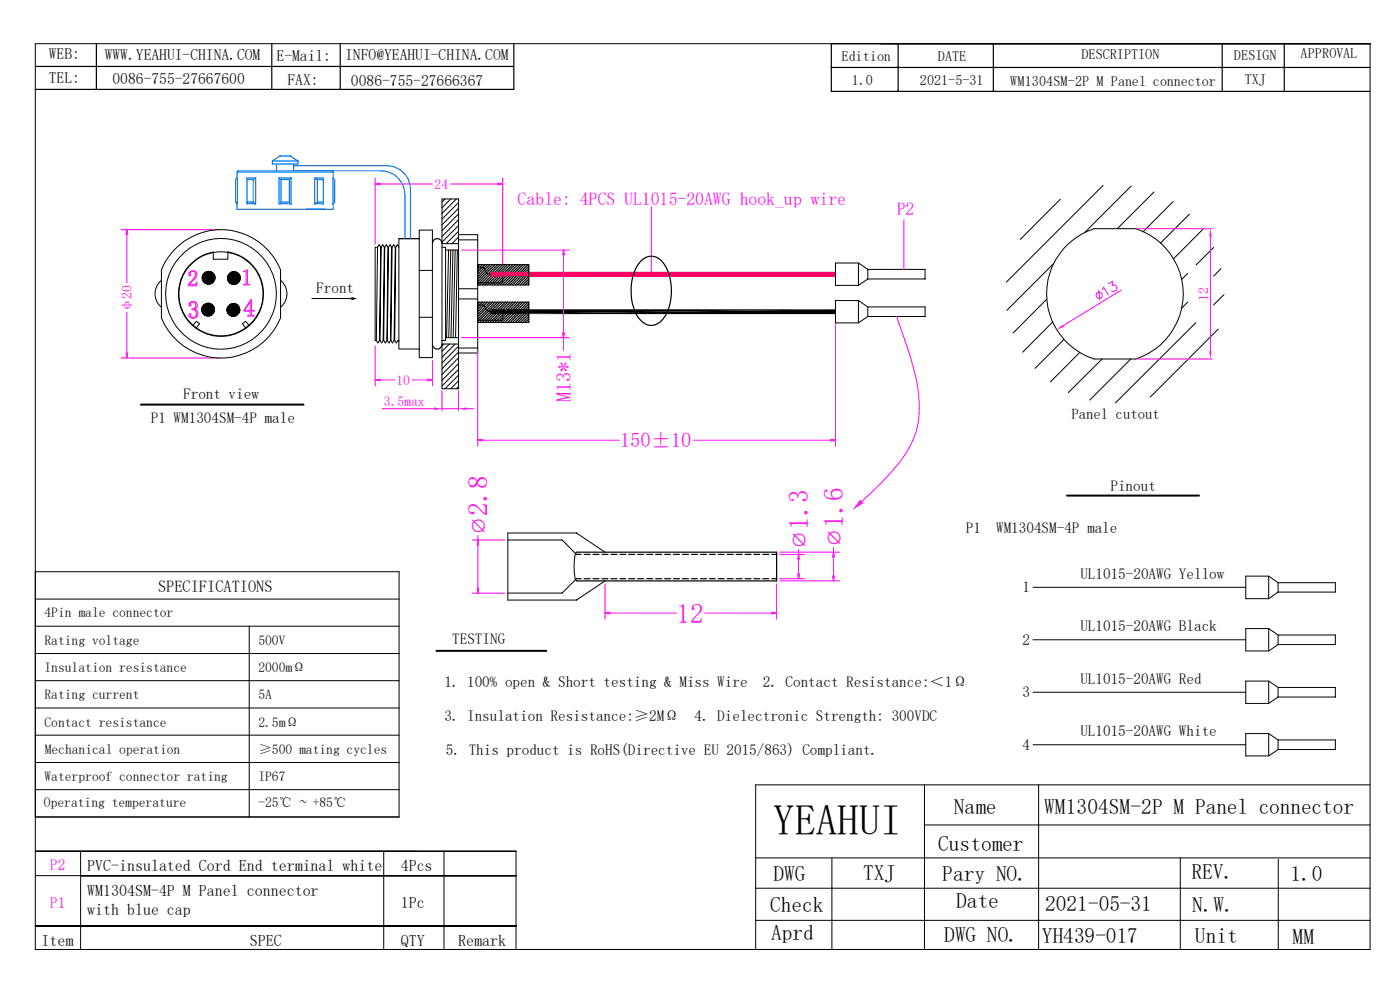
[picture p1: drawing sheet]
<svg xmlns="http://www.w3.org/2000/svg" width="297mm" height="210mm" viewBox="0 0 297 210" stroke-linecap="round" stroke-linejoin="round" font-family="sans-serif">
<g fill="none" stroke="#000" stroke-width=".21">
<path d="M234 39.3l-20.5 20.6M240 39.5l-9.9 9.8M80.1 52.5l-.3 19.7M80.1 52.5h-.5v19.7h.2l.4 .6 .3-.6M80.1 52.5l.3-.6 .4 .6M80.8 52.5h.1M80.8 52.5l-.3 19.7M80.9 52.5l-.3 19.7M80.9 52.5l.3-.6 .3 .6M81.5 52.5h.1M81.5 52.5l-.2 19.7M81.6 52.5l-.2 19.7"/>
<path d="M81.6 52.5l.4-.6 .3 .6M82.3 52.5h.1M82.3 52.5l-.2 19.7M82.4 52.5l.4-.6 .3 .6M82.4 52.5l-.2 19.7M83.1 52.5h.1M83.1 52.5l-.3 19.7M83.2 52.5l.3-.6 .4 .6M83.2 52.5l-.3 19.7M83.9 52.5h.1M83.9 52.5l-.3 19.7M83.9 52.5l-.2 19.7"/>
<path d="M83.9 52.5l.4-.6 .3 .6M88.9 57.4h2.8M88.9 50.6h-4.3v23.4h4.3v1.9h2.8M91.7 48.8h-2.8v25.2M93.8 42.2h3.5v40.3h-3.5zM93.8 52.5h.7v19.7h-.7M93.8 51.7h3.5M94.4 42.2l-.6 .6M94.5 53h2.8M95.2 53l-.5 18.6M95.6 42.2l-1.8 1.9M95.6 53l-.4 18.6"/>
<path d="M96.1 53l-.4 18.6M96.6 53l-.5 18.6M96.8 42.2l-3 3.1M97 53l-.4 18.6M97.3 49.8h4v25.1h-4M97.3 43l-3.5 3.5M97.3 44.2l-3.5 3.5M97.3 45.4l-3.5 3.5M97.3 46.6l-3.5 3.6M97.3 47.8l-3.5 3.6M97.3 49.1l-2.6 2.6M97.3 50.3l-1.4 1.4"/>
<path d="M97.3 51.5l-.2 .2M97.3 50.9h4M101.3 56.8h1.5a1.26 1.26 0 0 0 1.3 1.4h2.5v1.8h-5.3M223.5 55.9l-9.9 9.9M225 42.2l-8.5 8.6M244.8 40.7l-7.8 7.8M248.9 42.8l-6.4 6.3M252 58l-1.3 1.3M252.3 45.4l-6.1 6.2M255.2 48.6l-6.2 6.3M257.5 52.5l-3.8 3.7M259 57l-1.5 1.6"/>
<path d="M66.2 63.3h8.3M80.5 72.2h.1M80.6 72.2l.3 .6 .4-.6M81.3 72.2h.1M81.4 72.2l.3 .6 .4-.6M82.1 72.2h.1M82.2 72.2l.3 .6 .3-.6M82.8 72.2h.1M82.9 72.2l.4 .6 .3-.6M83.6 72.2h.1M84.5 72.2l.1 .2M84.6 72.2h-.2l-.3 .6-.4-.6"/>
<path d="M88.9 67.3h2.8M93.8 73h3.5M94.1 73l-.3 .4M94.5 71.6h2.8M95.3 73l-1.5 1.5M96.6 73l-2.8 2.8M97.3 73.4l-3.5 3.6M97.3 74.7l-3.5 3.5M97.3 75.9l-3.5 3.6M97.3 77.1l-3.5 3.6M97.3 78.4l-3.5 3.5M97.3 79.6l-2.9 2.9"/>
<path d="M97.3 73.8h4M97.3 61.3h4M97.3 63.4h4M101.3 64.7h1.5M102.8 64.8a1.25 1.25 0 0 0 1.3 1.3h2.5v1.8h-5.3M222.1 63.5l-7.2 7.2M223.3 68.3l-6.3 6.4M225.7 72l-6.1 6.1M229.1 74.8l-6.3 6.2M233.8 76.2l-7.1 7.1M239.9 76.2l-8.7 8.7M252 64.1l-1.3 1.3"/>
<path d="M253.7 68.5l-17.1 17M258.4 69.8l-14.4 14.4M259.7 62.5l-2.2 2.2M97.3 80.8l-1.7 1.7M97.3 82l-.4 .5M226.3 105h28.1v.2h-28.1zM92.5 138h23.5v.2h-23.5zM219.2 124.6h45.1M219.2 135.7h45.1M7.5 196.4h102zM7.5 185.8h102M17.1 180.6v20.8"/>
<path d="M81.4 180.6v20.8M88.4 196.4h-80.9h102h-102M94.2 180.6v20.8M109.5 180.6v20.8M7.5 201.4v-192.1h283.2v192.1h-283.2h242.9"/>
<circle cx="236.5" cy="62.3" r="14.5"/>
</g>
<path d="M138.2 43.9v14.3M241.3 48.5h15.9M256.8 50.2v24.3M241.3 76.2h15.9" fill="none" stroke="#f0f" stroke-width=".21"/>
<path d="M74.5 63l1.3 .3-1.3 .4z" fill="#000"/>
<g fill="none" stroke="#000" stroke-width=".25">
<path d="M7.5 14.1h101.5M20.4 9.3v9.7M57.7 9.3v9.7M72.2 9.3v9.7M109 9.3v9.7h-101.5M101.8 56.1l-.5 .5M102.4 56.1l-1.1 1.1M102.9 56.1l-1.6 1.6M103.4 56.1l-2.1 2.1M104 56.1l-2.7 2.7M104.5 56.1l-3.2 3.2M105 56.1l-3.7 3.7"/>
<path d="M105.6 56.1l-4.3 4.3M106.1 56.1l-4.3 4.4M106.6 56.1l-4.3 4.4M107.2 56.1l-4.3 4.4M107.7 56.1l-4.3 4.4M108.2 56.1l-4.3 4.4M108.8 56.1l-4.3 4.4M109.3 56.1l-4.3 4.4M109.9 56.1l-4.4 4.4M110.4 56.1l-4.3 4.4M110.9 56.1l-4.3 4.4M111.5 56.1l-4.4 4.4"/>
<path d="M112 56.1l-4.3 4.4M112.2 58.6l-1.8 1.9M112.2 59.2l-1.3 1.3M112.2 59.7l-.8 .8M112.2 56.5l-4 4M112.2 57l-3.4 3.5M112.2 57.6l-2.9 2.9M112.2 58.1l-2.4 2.4M112.2 60.2l-.2 .3"/>
</g>
<g fill="#f0f">
<path d="M256.5 74.5h.5l-.2 1.7z"/>
<path d="M256.8 48.5l.2 1.7h-.5z"/>
</g>
<g fill="none" stroke="#f0f" stroke-width=".21">
<path d="M233.1 61.6l.2 2.1M233.9 61.5l.2-.6 1.1 1.7M235.2 60.2l.9-.6-.1 1a.67 .67 0 0 1 1 .5 .67 .67 0 0 1-.9 .7l-.3-.1M237.9 61.5l-12.3 7.6"/>
<circle cx="233.2" cy="62.6" r=".66"/>
</g>
<path d="M224.2 69.9l1.2-1 .3 .4z" fill="#f0f"/>
<path d="M79.6 37.8v14M80.6 39h11.1M95.6 39h10.1M106.6 37.8v18.3M79.6 73.4v8.5M91.7 76.5v5.4M80.6 80.6h3.2M87.5 80.6h3.2" fill="none" stroke="#f0f" stroke-width=".21"/>
<path d="M79.6 39l1-.1v.3zM79.6 39h1M105.7 38.9l.9 .1-.9 .2zM105.7 39h.9M79.6 80.6l1-.2v.4zM79.6 80.6h1M90.7 80.4l1 .2-1 .2zM90.7 80.6h1" fill="none" stroke="#f0f" stroke-width=".25"/>
<path d="M91.7 48.8v27.1M7.5 127.1h77.2M7.5 132.8h77.2M7.5 138.6h77.2M7.5 121.3h77.2v52h-77.2zM52.9 132.8v40.5M7.5 144.4h77.2M7.5 150.2h77.2M7.5 156h77.2M7.5 161.8h77.2M7.5 167.5h77.2M7.5 173.3h77.2" fill="none" stroke="#000" stroke-width=".21"/>
<path d="M91.7 51.6a1.02 1.02 0 0 1 1.1-1 1.02 1.02 0 0 1 1 1M91.7 73.1a1.02 1.02 0 0 0 1.1 .9 1.02 1.02 0 0 0 1-.9" fill="none" stroke="#000" stroke-width=".25"/>
<g fill="#f00">
<path d="M104.1 57.7h73.1l-73.1 1z"/>
<path d="M104.1 58.7l73.1-1v1z"/>
</g>
<path d="M101.3 56.1h10.9M101.3 60.5h10.9M101.3 64.1h10.9M101.3 68.4h10.9" fill="none" stroke="#000" stroke-width=".21"/>
<g fill="none" stroke="#000" stroke-width=".25">
<path d="M101.3 56.1v4.4M112.2 56.1v4.4M136 55.4a2.96 2.96 0 0 1 4.9 .6 10.9 10.9 0 0 1-.3 11.7 2.94 2.94 0 0 1-4.9 0 11.2 11.2 0 0 1-.3-11.7zM101.3 64.1v4.3M101.8 64.1l-.5 .5M102.4 64.1l-1.1 1M102.9 64.1l-1.6 1.5M103.4 64.1l-2.1 2.1M104 64.1l-2.7 2.6M104.5 64.1l-3.2 3.1M105 64.1l-3.7 3.7M105.6 64.1l-4.3 4.2"/>
<path d="M106.1 64.1l-4.3 4.3M106.6 64.1l-4.3 4.3M107.2 64.1l-4.3 4.3M107.7 64.1l-4.3 4.3M108.2 64.1l-4.3 4.3M108.8 64.1l-4.3 4.3M109.3 64.1l-4.3 4.3M109.9 64.1l-4.4 4.3M110.4 64.1l-4.3 4.3M110.9 64.1l-4.3 4.3M111.5 64.1l-4.4 4.3M112 64.1l-4.3 4.3"/>
<path d="M112.2 66.6l-1.8 1.8M112.2 67.1l-1.3 1.3M112.2 67.7l-.8 .7M112.2 68.2l-.2 .2M112.2 64.5l-4 3.9M112.2 65l-3.4 3.4M112.2 65.5l-2.9 2.9M112.2 66.1l-2.4 2.3M112.2 64.1v4.3"/>
</g>
<path d="M104.1 65.6h73.1l-73.1 1zM104.1 66.6l73.1-1v1z" fill="#000"/>
<path d="M101.3 74.4v20.3M177.2 66.8v27.9M81.1 86.7h11M93.8 82.9v4.2M93.8 86.7h3.5M97.3 82.9v4.2M98.9 86.7h1.6M102.4 93.4h29M147.2 93.4h29" fill="none" stroke="#f0f" stroke-width=".21"/>
<path d="M101.3 93.4l1.1-.2v.4zM101.3 93.4h1.1M176.2 93.2l1 .2-1 .2zM176.2 93.4h1" fill="none" stroke="#f0f" stroke-width=".25"/>
<g fill="#f0f">
<path d="M97.3 86.7l1.6-.3v.6z"/>
<path d="M92.1 86.4l1.7 .3-1.7 .3z"/>
</g>
<g fill="none" stroke="#f0f" stroke-width=".21">
<path d="M97.9 53h22.9M119.5 54.1v16.5M97.9 71.6h22.9M119.5 71.6v2.7M190.2 67.1a89.4 89.4 0 0 1 4.3 14.1 20.7 20.7 0 0 1-1 12.6 35.8 35.8 0 0 1-8.5 10.6l-2.2 2M100.2 114.6h6.9M101.4 113.6v1M101.4 115.6v9.2M165.4 117.6h5.3M165.4 117.1h12.7M169.4 116.6v1M169.4 118.6v3.2"/>
<path d="M176.8 116.1v1M176.8 118.2v4M100.2 125.8h6.9M128.4 123.9v7.4M129.4 130h14.2M149.6 130h14.1M164.8 123.9v7.4M165.4 122.8h5.3M165.4 123.2h12.7"/>
</g>
<g fill="none" stroke="#f0f" stroke-width=".25">
<path d="M119.5 53l.2 1.1h-.3zM119.5 53v1.1M119.4 70.6h.3l-.2 1zM119.5 70.6v1M101.4 114.6l.2 1h-.3zM101.4 114.6v1M169.4 117.6l.2 1h-.4zM169.4 117.6v1M176.8 117.1l.2 1.1h-.3zM176.8 117.1v1.1M101.3 124.8h.3l-.2 1zM101.4 124.8v1"/>
<path d="M128.4 130l1-.1v.3zM128.4 130h1M163.7 129.9l1.1 .1-1.1 .2zM163.7 130h1.1M169.2 121.8h.4l-.2 1zM169.4 121.8v1M176.7 122.2h.3l-.2 1zM176.8 122.2v1"/>
</g>
<g fill="none" stroke="#000" stroke-width=".21">
<path d="M182.1 55.8v4.7M184.1 57.2h12.2v2h-12.2zM184.1 57.2l-2-1.4h-4.9v4.7h4.9l2-1.3M182.1 63.8v4.7M184.1 65.1h12.2v2h-12.2zM184.1 65.1l-2-1.3h-4.9v4.7h4.9l2-1.4M107.7 114.6h11.6l3 3M122.3 117.1a4.6 4.6 0 0 0-.5 2.8 8.5 8.5 0 0 0 .4 3.2l.1 .1M128.4 117.1l-6.1-4h-14.6v14.2h14.6l6.1-4.1M122.3 122.8l-3 3h-11.6M269.2 122.2v4.8M269.2 133.3v4.8"/>
<path d="M271.1 123.6h12.2v2h-12.2zM271.1 123.6l-1.9-1.4h-4.9v4.8h4.9l1.9-1.4M271.1 134.7h12.2v2h-12.2zM271.1 134.7l-1.9-1.4h-4.9v4.8h4.9l1.9-1.4M219.2 146.9h45.1M219.2 158h45.1M269.2 155.6v4.8M269.2 144.5v4.7M271.1 145.8h12.2v2.1h-12.2zM271.1 145.8l-1.9-1.3h-4.9v4.7h4.9l1.9-1.3M271.1 157h12.2v2h-12.2zM271.1 157l-1.9-1.4h-4.9v4.8h4.9l1.9-1.4"/>
<path d="M17.1 185.8h92.4M88.4 180.6h-80.9h102"/>
</g>
<g fill="none" stroke="#000" stroke-width=".25">
<path d="M122.3 117.1h42.5v6.1h-42.5M122.3 117.6h1M123.9 117.6h1.3M125.8 117.6h1.3M127.7 117.6h1.3M129.6 117.6h1.3M131.5 117.6h1.3M133.4 117.6h1.3M135.3 117.6h1.3M137.2 117.6h1.3M139.1 117.6h1.3M141 117.6h1.2"/>
<path d="M142.9 117.6h1.2M144.8 117.6h1.2M146.7 117.6h1.3M148.6 117.6h1.3M150.5 117.6h1.2M152.4 117.6h1.2M154.3 117.6h1.2M156.2 117.6h1.2M158.1 117.6h1.2M159.9 117.6h1.3M161.8 117.6h1.3M163.7 117.6h1.1"/>
<path d="M122.3 122.8h1M123.9 122.8h1.3M125.8 122.8h1.3M127.7 122.8h1.3M129.6 122.8h1.3M131.5 122.8h1.3M133.4 122.8h1.3M135.3 122.8h1.3M137.2 122.8h1.3M139.1 122.8h1.3M141 122.8h1.2M142.9 122.8h1.2"/>
<path d="M144.8 122.8h1.2M146.7 122.8h1.3M148.6 122.8h1.3M150.5 122.8h1.2M152.4 122.8h1.2M154.3 122.8h1.2M156.2 122.8h1.2M158.1 122.8h1.2M159.9 122.8h1.3M161.8 122.8h1.3M163.7 122.8h1.1"/>
</g>
<path d="M182.5 106l.6 .8-2.3 1.4z" fill="#f0f"/>
<path d="M25.7 48.7h21.2M26.9 49.7v10.3M40.2 57.7l.6-.3 .6 .1 .3 .3 .1 .6-.3 .5-1.3 1.5h1.2l.4-.5-.1 .8h-1.7v-.4l1.2-1.4 .2-.6a.55 .55 0 0 0-.4-.7 .55 .55 0 0 0-.6 .6 .22 .22 0 0 1-.1 .3 .22 .22 0 0 1-.3-.1 .22 .22 0 0 1 0-.3zM51.7 57.5h.4l.4-.3v3l.5 .1v.2h-1.3l.5-.4v-2.4zM191.8 46.7v10.5M25.7 75.9h21.2M26.9 66.2v8.7M40.2 64.3l.5-.3h.5l.4 .2a.84 .84 0 0 1-.4 1.4l.6 .4 .2 .3v.6l-.7 .6-.8-.1a.43 .43 0 0 1-.5-.3 .43 .43 0 0 1 .4-.5l.1 .2a.5 .5 0 0 0 .3 .6 .5 .5 0 0 0 .6-.3l.2-.2v-.6a.71 .71 0 0 0-.9-.6v-.2l.6-.1 .2-.4a.59 .59 0 0 0-.3-.8 .59 .59 0 0 0-.8 .3 .26 .26 0 0 1 .1 .4 .26 .26 0 0 1-.4 0 .26 .26 0 0 1 0-.4zM53 64l.1 1.9h-1.2zM53.2 63.5h.2v2.4h.5v.1h-.5v.7l.5 .4h-1.4v-.2h.5l.1-.9h-1.4v-.1z" fill="none" stroke="#f0f" stroke-width=".21"/>
<g fill="none" stroke="#000" stroke-width=".21">
<path d="M34.2 59.5a3.7 3.7 0 0 0 0 5.7M40.2 56.3a9 9 0 0 1 5.1-2.8v1.5h3v-1.6a9 9 0 0 1 7.1 12 9 9 0 0 1-13.2 4.7 9 9 0 0 1-2-13.8zM59.5 59.5a3.7 3.7 0 0 1 0 5.7M84.6 50.6h4.3M40.9 69.1l.8-.9 .6 .5-.7 .9M52.9 69.1l-.8-.9-.7 .5 .8 .9M29.8 85.7h34.7v.2h-34.7zM196.1 166.5v34.9M196.1 175h94.6M220.3 166.5v34.9M290.7 166.5h-130.4v34.9M7.5 196.4h102z"/>
<path d="M7.5 196.4h80.9M160.3 182h130.4M160.3 188.4h130.4M160.3 195.2h130.4M176.5 182v19.4M250.4 182v19.4M271.2 182.3v19.1"/>
<circle cx="44.3" cy="58.9" r="1.37"/>
<circle cx="49.6" cy="59" r="1.35"/>
<circle cx="44.1" cy="65.7" r="1.37"/>
<circle cx="46.9" cy="62.3" r="11.7"/>
<circle cx="46.9" cy="62.3" r="13.6"/>
<circle cx="46.9" cy="62.3" r="8.9"/>
<circle cx="49.5" cy="65.7" r="1.37"/>
</g>
<g fill="none" stroke="#000" stroke-width=".25">
<path d="M176.4 14.3h114.3M190.5 9.3v10.1M210.7 9.3v10.1M259.3 9.3v10.1M272.5 9.3v10.1M290.7 9.3h-114.3v10.1h114.3M43.5 57.8l-.4 .4M43.9 57.6l-.9 .9M44.1 57.6l-1.2 1.2M44.3 57.6l-1.4 1.3M44.4 57.6l-1.5 1.5M44.6 57.6l-1.7 1.7"/>
<path d="M44.7 57.7l-1.7 1.7M44.9 57.7l-1.8 1.8M45 57.8l-1.9 1.8M45.1 57.8l-1.9 1.9M45.2 57.9l-1.9 2M45.3 58l-2 1.9M45.3 58.1l-1.9 1.9M45.4 59.6l-.4 .5M45.4 58.2l-1.8 1.9M45.5 58.3l-1.9 1.9M45.6 58.5l-1.8 1.7M45.6 59.3l-.9 .9"/>
<path d="M45.6 58.6l-1.7 1.6M45.6 58.8l-1.5 1.5M45.6 59.1l-1.2 1.2M45.6 58.9l-1.4 1.4M49.1 57.7l-.8 .8M49.4 57.7l-1.1 1.1M49.6 57.6l-1.3 1.4M49.7 57.6l-1.4 1.5M49.9 57.7l-1.6 1.6M50 57.7l-1.7 1.7M50.2 57.7l-1.8 1.9M50.3 57.8l-1.9 1.8"/>
<path d="M50.4 57.9l-1.9 1.9M50.5 58l-1.9 1.9M50.6 58l-1.9 2M50.7 58.1l-1.9 2M50.8 58.3l-1.9 1.8M50.8 58.3l-1.8 1.9M50.8 59.6l-.6 .6M50.9 58.5l-1.8 1.7M50.9 58.6l-1.7 1.7M50.9 59.3l-.9 1M51 58.8l-1.6 1.5M51 58.9l-1.5 1.5"/>
<path d="M51 59.1l-1.3 1.2M43.3 64.6l-.2 .3M43.7 64.4l-.8 .8M43.9 64.3l-1.1 1.2M44.2 64.3l-1.4 1.4M44.3 64.3l-1.5 1.5M44.4 64.3l-1.6 1.7M44.6 64.4l-1.7 1.7M44.7 64.4l-1.8 1.9M44.8 64.5l-1.8 1.9M45 64.6l-1.9 1.9M45 64.6l-1.9 2"/>
<path d="M45.1 64.8l-1.9 1.9M45.2 64.9l-1.9 1.9M45.3 64.9l-1.9 1.9M45.3 65.1l-1.8 1.8M45.3 66.3l-.5 .6M45.4 65.2l-1.8 1.8M45.5 65.3l-1.7 1.7M45.5 66l-1 1M45.5 65.5l-1.6 1.5M45.5 65.6l-1.4 1.5M45.5 65.8l-1.2 1.3M49 64.5l-.7 .7"/>
<path d="M49.2 64.4l-1 1M49.4 64.4l-1.3 1.3M49.6 64.4l-1.5 1.4M49.8 64.4l-1.6 1.6M49.9 64.4l-1.7 1.8M50 64.5l-1.7 1.8M50.2 64.6l-1.9 1.8M50.3 64.6l-1.9 1.9M50.4 64.7l-1.9 1.9M50.5 64.8l-1.9 1.9M50.5 64.9l-1.9 1.9M50.6 65l-1.9 1.9"/>
<path d="M50.7 65.1l-1.8 1.8M50.8 65.2l-1.8 1.8M50.8 66.3l-.8 .7M50.8 65.3l-1.7 1.8M50.8 65.5l-1.6 1.6M50.8 66l-1 1.1M50.9 65.7l-1.5 1.4M50.9 65.8l-1.3 1.3"/>
</g>
<path d="M26.9 48.7l.2 1h-.3zM26.9 48.7v1M26.8 74.9h.3l-.2 1zM26.9 74.9v1" fill="none" stroke="#f0f" stroke-width=".25"/>
<g fill="none" stroke="#007fff" stroke-width=".25">
<path d="M50.3 36.5h20.4M50.4 37.7v5.6l-.4-.4v-4.8zM52.4 38.1h1.3M53.7 38.1v4.8M54.2 37.7l-.5 .4M57.8 34.2v.6h5.4v-.6M57.8 34.2h5.4M58.7 34.8v1.4M59.2 37.7h2.6M59.2 37.7v5.6M59.2 37.7l.4 .4M59.4 33.1l-1.6 1.1"/>
<path d="M59.5 33.1h2.1M61.4 38.1l.4-.4v5.6M61.4 38.1h-1.8v4.8M61.4 38.1v4.8M61.5 33.1h.1M61.6 33.1l1.6 1.1M62.3 35.1h19.7a5.1 5.1 0 0 1 5.1 5.1v10.4M62.3 34.8v1.4h18.6a5 5 0 0 1 5 5.1v9.3M66.8 37.7h1.8v.4M67.3 38.1l-.5-.4v5.6M67.3 38.1v4.8l-.5 .4M67.3 38.1h1.3"/>
<path d="M68.6 38.1v5.2h-1.8M70.6 37.7l.4 .4v4.8l-.4 .4zM70.7 36.5a.69 .69 0 0 0-.9-.3h-19.2l-.3 .2v1.4M70.7 36.5v1.3M50.3 43.2v1.2h20.4v-1.2M51.8 44.4h.1M52.4 42.9h1.3M53.7 42.9l.5 .4h-1.8v-5.6h1.8v5.6M59.2 43.3h2.6M59.6 42.9h1.8l.4 .4M59.6 42.9l-.4 .4M65.1 44.3l3.9 .1"/>
<path d="M67.3 42.9h1.3"/>
</g>
<text font-size="9.1" x="164" y="177.2">YEAHUI</text>
<g font-size="5.8" fill="#f0f">
<text x="103.4" y="109.4" transform="rotate(-90 103.4 109.4)">2.8</text>
<text x="171.5" y="112.4" transform="rotate(-90 171.5 112.4)">1.3</text>
<text x="178.9" y="112" transform="rotate(-90 178.9 112)">1.6</text>
<text x="143.5" y="132.1">12</text>
</g>
<g font-size="4.5">
<text x="202.3" y="172.6">Name</text>
<text x="221.5" y="172.6">WM1304SM-2P M Panel connector</text>
<text x="199" y="180.5">Customer</text>
<text x="164.1" y="186.9">DWG</text>
<text x="183.1" y="186.6">TXJ</text>
<text x="199.9" y="186.9">Pary NO.</text>
<text x="252.8" y="186.5">REV.</text>
<text x="273.8" y="186.8">1.0</text>
<text x="163.4" y="193.4">Check</text>
<text x="202.9" y="192.7">Date</text>
<text x="221.7" y="193.3">2021-05-31</text>
<text x="252.9" y="193.4">N.W.</text>
<text x="163.6" y="199.4">Aprd</text>
<text x="200.3" y="199.8">DWG NO.</text>
<text x="221" y="200">YH439-017</text>
<text x="253.5" y="200.1">Unit</text>
<text x="274.2" y="200.3">MM</text>
</g>
<g font-size="4.3" fill="#f0f">
<text x="121.1" y="85.4" transform="rotate(-90 121.1 85.4)">M13*1</text>
<text x="131.6" y="94.9">150±10</text>
<text x="103.1" y="113.7" transform="rotate(-90 103.1 113.7)">∅</text>
<text x="171.2" y="116.8" transform="rotate(-90 171.2 116.8)">∅</text>
<text x="178.6" y="116.3" transform="rotate(-90 178.6 116.3)">∅</text>
</g>
<g font-size="3.8" fill="#f0f">
<text x="109.8" y="43.4">Cable: 4PCS UL1015-20AWG hook_up wire</text>
<text x="190.3" y="45.5">P2</text>
</g>
<text font-size="3.5" x="33.5" y="125.6">SPECIFICATIONS</text>
<g font-size="3.4">
<text x="18.5" y="184.7">PVC-insulated Cord End terminal white</text>
<text x="85" y="184.7">4Pcs</text>
<text x="18.5" y="190.1">WM1304SM-4P M Panel connector</text>
<text x="18.5" y="194.2">with blue cap</text>
<text x="85" y="192.7">1Pc</text>
<text x="8.8" y="200.7">Item</text>
<text x="53" y="200.7">SPEC</text>
<text x="85" y="200.7">QTY</text>
<text x="97.2" y="200.7">Remark</text>
</g>
<g font-size="3.3">
<text x="10.4" y="17.6">TEL:</text>
<text x="10.4" y="12.5">WEB:</text>
<text x="22.2" y="12.8">WWW.YEAHUI-CHINA.COM</text>
<text x="23.9" y="17.9">0086-755-27667600</text>
<text x="58.7" y="13">E-Mail:</text>
<text x="61" y="17.9">FAX:</text>
<text x="73.2" y="12.7">INFO@YEAHUI-CHINA.COM</text>
<text x="74.5" y="18.2">0086-755-27666367</text>
<text x="63.5" y="172.4">~</text>
</g>
<g font-size="3.3" fill="#f0f">
<text x="10.6" y="184.6">P2</text>
<text x="10.6" y="192.6">P1</text>
</g>
<g font-size="3.2">
<text x="67.1" y="62.1">Front</text>
<text x="32" y="89.7">P1 WM1304SM-4P male</text>
<text x="38.9" y="84.6">Front view</text>
<text x="235.6" y="104.1">Pinout</text>
<text x="204.9" y="113.1">P1</text>
<text x="211.3" y="113.1">WM1304SM-4P male</text>
<text x="217" y="125.6">1</text>
<text x="229.2" y="122.8">UL1015-20AWG Yellow</text>
<text x="95.9" y="136.7">TESTING</text>
<text x="217" y="136.7">2</text>
<text x="229.2" y="133.9">UL1015-20AWG Black</text>
<text x="94.3" y="145.8">1. 100% open &amp; Short testing &amp; Miss Wire</text>
<text x="161.8" y="145.8">2. Contact Resistance:＜1Ω</text>
<text x="217" y="147.9">3</text>
<text x="229.2" y="145">UL1015-20AWG Red</text>
<text x="94.3" y="152.9">3. Insulation Resistance:≥2MΩ</text>
<text x="147.4" y="152.9">4. Dielectronic Strength: 300VDC</text>
<text x="94.6" y="160.1">5. This product is RoHS(Directive EU 2015/863) Compliant.</text>
<text x="217" y="159">4</text>
<text x="229.2" y="156.2">UL1015-20AWG White</text>
</g>
<text font-size="3.1" x="227.3" y="88.9">Panel cutout</text>
<g font-size="3">
<text x="178.5" y="13">Edition</text>
<text x="180.7" y="18">1.0</text>
<text x="195.2" y="18">2021-5-31</text>
<text x="199" y="13">DATE</text>
<text x="229.5" y="12.5">DESCRIPTION</text>
<text x="261.8" y="12.7">DESIGN</text>
<text x="264.1" y="17.8">TXJ</text>
<text x="275.9" y="12.4">APPROVAL</text>
<text x="214.3" y="18.3">WM1304SM-2P M Panel connector</text>
</g>
<g font-size="2.9" fill="#f0f">
<text x="92.2" y="40.1">24</text>
<text x="256.3" y="63.8" transform="rotate(-90 256.3 63.8)">12</text>
<text x="27.9" y="66.3" transform="rotate(-90 27.9 66.3)">φ20</text>
<text x="84.1" y="81.6">10</text>
<text x="81.4" y="86.2">3.5max</text>
</g>
<g font-size="2.9">
<text x="9.4" y="130.9">4Pin male connector</text>
<text x="9.4" y="136.8">Rating voltage</text>
<text x="54.8" y="136.8">500V</text>
<text x="9.4" y="142.6">Insulation resistance</text>
<text x="54.8" y="142.6">2000mΩ</text>
<text x="9.4" y="148.3">Rating current</text>
<text x="54.8" y="148.3">5A</text>
<text x="9.4" y="154.2">Contact resistance</text>
<text x="54.8" y="154.2">2.5mΩ</text>
<text x="9.5" y="160">Mechanical operation</text>
<text x="54.8" y="160">≥500 mating cycles</text>
<text x="9.4" y="165.7">Waterproof connector rating</text>
<text x="54.8" y="165.7">IP67</text>
<text x="9.3" y="171.3">Operating temperature</text>
<text x="54.8" y="171.3">-25℃</text>
<text x="66.3" y="171.3">+85℃</text>
</g>
</svg>
